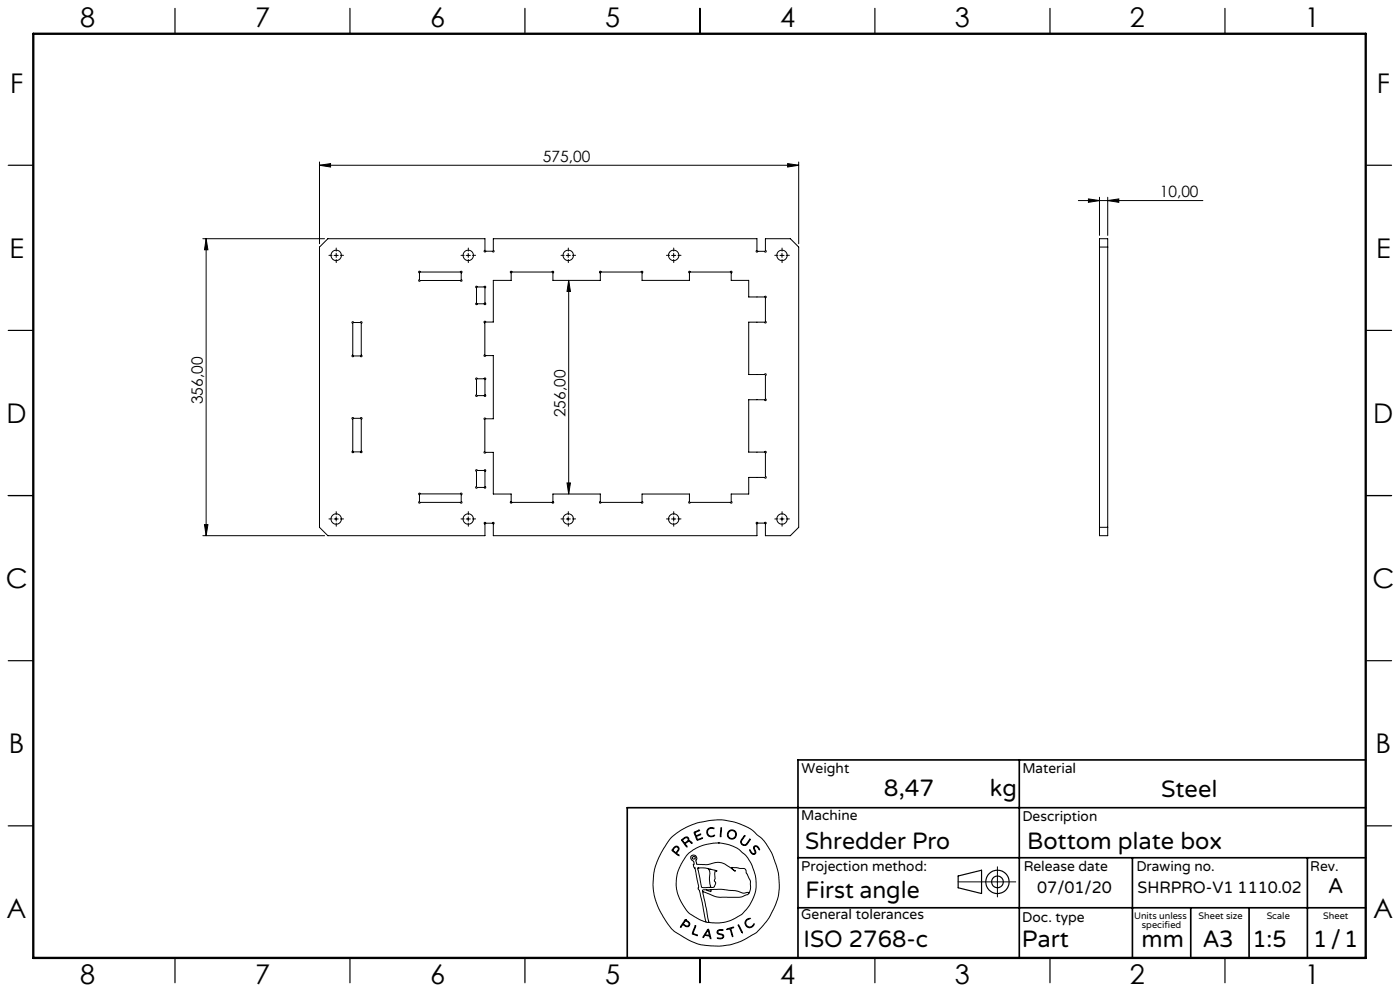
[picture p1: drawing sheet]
<svg xmlns="http://www.w3.org/2000/svg" width="420mm" height="297mm" viewBox="0 0 420 297" stroke-linecap="round" stroke-linejoin="round" font-family="sans-serif">
<g fill="none" stroke="#000" stroke-width=".3">
<path d="M95.8 49.5l3.4-.5v1.1zM95.8 48.5v24.6M95.8 49.5h143.8M236.3 49l3.3 .5-3.3 .6zM239.6 48.5v24.6M326.5 59.6l3.3 .5-3.3 .5zM329.8 59.1v11.5M332.3 59.1v11.5M60.9 71.5h36.5M61.8 71.5l.6 3.4h-1.1zM61.8 71.5v89M95.8 74l2.6-2.5h47.1v3.5a.25 .25 0 0 0-.3 .3 .25 .25 0 0 0 .3 .2 .25 .25 0 0 0 .2-.2h2a.26 .26 0 0 0 .3 .2 .26 .26 0 0 0 .2-.2 .26 .26 0 0 0-.2-.3v-3.5h79.1v3.6a.25 .25 0 0 0-.3 .2 .25 .25 0 0 0 .3 .3 .25 .25 0 0 0 .2-.3h2.1a.25 .25 0 0 0 .2 .3 .25 .25 0 0 0 .3-.3 .25 .25 0 0 0-.3-.2v-3.6h7.5l2.5 2.5v84l-2.5 2.5h-7.5v-3.5a.25 .25 0 0 0 .3-.2 .25 .25 0 0 0-.3-.3 .25 .25 0 0 0-.2 .3h-2.1a.25 .25 0 0 0-.2-.3 .25 .25 0 0 0-.3 .3 .25 .25 0 0 0 .3 .2v3.5h-79.1v-3.4a.26 .26 0 0 0 .2-.3 .26 .26 0 0 0-.2-.3 .26 .26 0 0 0-.3 .3h-2a.25 .25 0 0 0-.2-.2 .25 .25 0 0 0-.3 .2 .25 .25 0 0 0 .3 .3v3.4h-47.1l-2.6-2.5z"/>
<path d="M100.2 76.5h1.3M100.9 75.9v1.2M139.8 76.5h1.3M140.5 75.9v1.2M169.9 76.5h1.2M170.5 75.9v1.2M201.5 76.5h1.2M202.1 75.9v1.2M234 76.5h1.2M234.6 75.9v1.2M323.5 60.1h37.4M329.8 71.5h2.5v89h-2.5z"/>
<path d="M329.8 74h2.5M332.3 60.1l3.3-.5v1zM105.7 96.4l.4 .3h2a.25 .25 0 0 1 .3-.3 .25 .25 0 0 1 .2 .3 .25 .25 0 0 1-.2 .2v9.5a.25 .25 0 0 1 .2 .3 .25 .25 0 0 1-.2 .2 .25 .25 0 0 1-.3-.2h-2a.25 .25 0 0 1-.3 .2 .25 .25 0 0 1-.2-.2 .25 .25 0 0 1 .2-.3zM125.6 81.4l12.5 .1a.25 .25 0 0 1 .3-.2 .25 .25 0 0 1 .2 .2 .25 .25 0 0 1-.2 .3v2a.25 .25 0 0 1 .2 .3 .25 .25 0 0 1-.2 .2 .25 .25 0 0 1-.3-.2h-12a.25 .25 0 0 1-.3 .2 .25 .25 0 0 1-.2-.2 .25 .25 0 0 1 .2-.3v-2zM142.8 85.8l.4 .2h2a.25 .25 0 0 1 .3-.2 .25 .25 0 0 1 .2 .2 .25 .25 0 0 1-.2 .3v4.5a.26 .26 0 0 1 .3 .3 .26 .26 0 0 1-.3 .2 .26 .26 0 0 1-.3-.3h-2a.25 .25 0 0 1-.3 .3 .25 .25 0 0 1-.2-.2 .25 .25 0 0 1 .2-.3zM148 84h5.4v-2.2a.25 .25 0 0 1-.3-.3 .25 .25 0 0 1 .3-.2 .25 .25 0 0 1 .2 .2h12a.25 .25 0 0 1 .3-.2 .25 .25 0 0 1 .2 .2 .25 .25 0 0 1-.2 .3v2.2h14.2v-2.2a.25 .25 0 0 1-.3-.3 .25 .25 0 0 1 .3-.2 .25 .25 0 0 1 .2 .2h12.1a.25 .25 0 0 1 .2-.2 .25 .25 0 0 1 .3 .2 .25 .25 0 0 1-.3 .3v2.2h14.2v-2.2a.25 .25 0 0 1-.2-.3 .25 .25 0 0 1 .2-.2 .25 .25 0 0 1 .3 .2h12a.25 .25 0 0 1 .3-.2 .25 .25 0 0 1 .2 .2 .25 .25 0 0 1-.2 .3v2.2h5.2v5h4.8a.25 .25 0 0 1 .2-.2 .25 .25 0 0 1 .3 .2 .25 .25 0 0 1-.3 .2v7.1a.25 .25 0 0 1 .3 .3 .25 .25 0 0 1-.3 .2 .25 .25 0 0 1-.2-.2h-4.8v15.7h4.8a.26 .26 0 0 1 .3-.3 .26 .26 0 0 1 .2 .3 .26 .26 0 0 1-.3 .2v7.1a.25 .25 0 0 1 .3 .2 .25 .25 0 0 1-.3 .2 .25 .25 0 0 1-.2-.2h-4.8v15.7h4.8a.26 .26 0 0 1 .3-.2 .26 .26 0 0 1 .2 .2 .26 .26 0 0 1-.3 .3v7a.26 .26 0 0 1 .3 .2 .26 .26 0 0 1-.2 .3 .26 .26 0 0 1-.3-.2h-4.8v5h-5.2v2.2a.25 .25 0 0 1 .2 .3 .25 .25 0 0 1-.2 .2 .25 .25 0 0 1-.3-.2h-12a.25 .25 0 0 1-.3 .2 .25 .25 0 0 1-.2-.2 .25 .25 0 0 1 .2-.3v-2.2h-14.2v2.2a.25 .25 0 0 1 .3 .3 .25 .25 0 0 1-.3 .2 .25 .25 0 0 1-.2-.2h-12.1a.25 .25 0 0 1-.2 .2 .25 .25 0 0 1-.3-.2 .25 .25 0 0 1 .3-.3v-2.2h-14.2v2.2a.25 .25 0 0 1 .2 .3 .25 .25 0 0 1-.2 .2 .25 .25 0 0 1-.3-.2h-12a.25 .25 0 0 1-.2 .2 .25 .25 0 0 1-.3-.2 .25 .25 0 0 1 .3-.3v-2.2h-5.4v-12.5h-2.3a.25 .25 0 0 1-.3 .2 .25 .25 0 0 1-.2-.2 .25 .25 0 0 1 .3-.3v-9.5a.25 .25 0 0 1-.3-.3 .25 .25 0 0 1 .2-.2 .25 .25 0 0 1 .3 .2h2.3v-18.9h-2.3a.25 .25 0 0 1-.3 .2 .25 .25 0 0 1-.2-.2 .25 .25 0 0 1 .3-.3v-9.5a.25 .25 0 0 1-.3-.3 .25 .25 0 0 1 .2-.2 .25 .25 0 0 1 .3 .2h2.3zM170.6 84l.5 3.3h-1zM170.6 84v64.1M142.7 113.4l2.5 .1a.25 .25 0 0 1 .3-.2 .25 .25 0 0 1 .2 .2 .25 .25 0 0 1-.2 .3v4.5a.25 .25 0 0 1 .2 .3 .25 .25 0 0 1-.2 .2 .25 .25 0 0 1-.3-.2h-2a.25 .25 0 0 1-.3 .2 .25 .25 0 0 1-.2-.2 .25 .25 0 0 1 .2-.3v-4.5zM105.7 125.2l2.4 .2a.25 .25 0 0 1 .3-.2 .25 .25 0 0 1 .2 .2 .25 .25 0 0 1-.2 .3v9.5a.25 .25 0 0 1 .2 .2 .25 .25 0 0 1-.2 .3 .25 .25 0 0 1-.3-.3h-2a.25 .25 0 0 1-.3 .3 .25 .25 0 0 1-.2-.3 .25 .25 0 0 1 .2-.2v-9.5l-.2-.2zM61.3 157.2h1.1l-.6 3.3zM100.2 155.5h1.3"/>
<path d="M100.9 154.9v1.3M125.7 147.8l.4 .2h12a.25 .25 0 0 1 .3-.2 .25 .25 0 0 1 .2 .2 .25 .25 0 0 1-.2 .3v2a.25 .25 0 0 1 .2 .3 .25 .25 0 0 1-.2 .2 .25 .25 0 0 1-.3-.2h-12a.25 .25 0 0 1-.3 .2 .25 .25 0 0 1-.2-.2 .25 .25 0 0 1 .2-.3zM139.8 155.5h1.3M140.5 154.9v1.3M142.8 140.8l.4 .2h2a.25 .25 0 0 1 .3-.2 .25 .25 0 0 1 .2 .2 .25 .25 0 0 1-.2 .2v4.6a.26 .26 0 0 1 .3 .2 .26 .26 0 0 1-.3 .3 .26 .26 0 0 1-.3-.2h-2a.26 .26 0 0 1-.3 .2 .26 .26 0 0 1-.2-.3 .26 .26 0 0 1 .2-.2zM169.9 155.5h1.2M170.1 144.7h1l-.5 3.4zM170.5 154.9v1.3M201.5 155.5h1.2M202.1 154.9v1.3M234 155.5h1.2M234.6 154.9v1.3"/>
<path d="M329.8 158h2.5M60.9 160.5h36.5M201.3 251.1l2.8-2.2 4.5-2.1 4.8-1 3.2-.1 3.7 .7 3.3 1.2 2 1.1 2.8 2.4 1.5 1.8 1.8 3.2 1.8 5.3 .3 3.5-.2 3-.8 2.8-1.7 3.7-1.8 2.5a16.5 16.5 0 0 1-6.7 5l-3.3 1.2-2.9 .4h-3.4l-2.9-.4-3.7-1.5-3.8-2.3-1.1-.9-1.2-1.6-2.3-3.7-1.2-2.8-.6-2.2-.3-3.1 .3-3.5 .9-3.2 2-4zM202 254.1l.7-.5 .6 .1 .4 .6-.1 .6a.64 .64 0 0 0-.3 1.1l.4 .5-1.7-1.2a.52 .52 0 0 1-.4-.5 .52 .52 0 0 1 .4-.6zM202.4 254l.4-.2 .5 .1 .2 .5-.2 .4a.73 .73 0 0 1-.7 .6 .73 .73 0 0 1-.7-.7zM204.5 251.6l1.1-.7h.6l.4 .3 .1 .8 .6 .2 .3 .5-.8-.5-.6 .2a.61 .61 0 0 0-.6 .5 .61 .61 0 0 0 .5 .7l-.1 .3-1.5-2zM204.8 251.7l.8-.6h.6l.2 .6-.5 .6a.52 .52 0 0 1-.6 .3 .52 .52 0 0 1-.4-.5zM208.2 249.4l1.7-.6-1 .5a.57 .57 0 0 0-.2 .9 .57 .57 0 0 0 .9 0l.6-.2-.8 .5a.46 .46 0 0 0-.5 .4 .46 .46 0 0 0 .3 .5l.1 .2 1.5-.5-1.7 .7zM212.3 248.5l.8-.5 1 .2 .1 .2-.9-.2-.7 .3-.3 .5v.7l.1 .4 .6 .4 1.3-.2a.53 .53 0 0 1-.3 .5 .53 .53 0 0 1-.5 0l-.9-.2-.4-.4-.2-1zM215.5 252.6l2.7 .4 3 1.2 2.3 1.9 .9 1.2 1.3 2.2 1.1 3.8-.1 3.5-.8 2.5a11.7 11.7 0 0 1-8.9 7.2l-2.6 .1-1.7-.2M215.5 252.6l-4.1 .6-3.4 1.5-2.1 1.8-2.1 3.5-.5 1.4-.4 2 .1 3 .9 2.9 2 3.4a9.1 9.1 0 0 0 4 2.9l1.9 .8M215.5 252.6h.1"/>
<path d="M216.3 248.1h.2v.6l-.2 1.9-.2 .2zM223.3 250.5l.1-.1 .1 .2-1.1 1.6 .2 .7 .7 .3a3.3 3.3 0 0 0 1.7-1.7v.2l-1 1.5-.4 .2-.7-.1-.6-.5-.1-.6zM224.9 254.7l.7 .9 .5 .3 .4-.3-.4-1.4 .2-.6h.9l.7 1-.1 .1-.9-1-.5 .1-.1 .4 .5 1.4-.6 .5-.9-.5zM299.2 259.8v9M205.6 275.6l-1.4 2-.1 .2h.2a.69 .69 0 0 1 .6-.6 .69 .69 0 0 1 .8 .4l.9 .1 .3-.9-1.3-1.2M205.6 275.6h.1M205.6 275.9l-.3 .5M205.7 275.9l1 .9-.1 .6-.6 .1a.7 .7 0 0 1-.9-.9l.2-.2M205.7 275.9h.1M208.5 277.5l.2-.1v.2l-.5 1.4a.56 .56 0 0 0-.2 .7 .56 .56 0 0 0 .7 .3l.5 .4-1.6-.6zM209.3 260.2l2.3-.1 3.1 .8 .4 .3a.35 .35 0 0 0-.5-.2 .35 .35 0 0 0-.1 .5v1.8l-.2 .7 .4 .8-.4 1-.5 .2h-2.6a.85 .85 0 0 1-.8-.2 .85 .85 0 0 1-.1-.9zM209.4 260.1h.1"/>
<path d="M210.8 267.2l1.9 9.2M210.8 267.2l3.7 1.5 1.3 .2h6.3l2.1-.8 .4-.3M211.8 276.4h.9M211.9 266.7h-1.1v.5M212.1 260.2a2.12 2.12 0 0 1 .8 2.7v1.9l.3 .9-.3 .2M212.3 278.6l.1-.1a4.3 4.3 0 0 1 .9 2.6v.2h-.2a.74 .74 0 0 0-.8-.8l-.2-.1a.82 .82 0 0 0-1.1 .6l-.1-.3zM212.3 278.9l.4 .9a.4 .4 0 0 1-.1 .6 .4 .4 0 0 1-.6-.2l-.4-.1zM212.4 278.9h.1M212.7 276.4h.1M213 260.6h.1M213.3 266.6l3.2-.1 4.2 .4 2.3 .8 1.1-.2a.3 .3 0 0 1 .4-.1 .3 .3 0 0 1 .1 .4M213.3 266.6v.6l-1.4-.5"/>
<path d="M213.3 266.6l-1.4 .1M215.3 278.9l.6-.3 1 .1v.2h-1.4l-.2 .6 .3 .2 1.4 .5 .1 .5-.2 .4-.6 .3-1.1-.2h1.1l.6-.5-.3-.5-1.4-.5-.1-.4zM218 278.4l2.1-.5-.8 .4 .5 2.4-.8-2.3-.8 .2zM221.5 277.2l1.2 2.2v.2zM221.5 277.1h.1M224 275.6l.7-.4 .3 .1-.8 .4-.4 .6v.6l.5 .7 .9 .2 .9-.9a.41 .41 0 0 1 .1 .5 .41 .41 0 0 1-.4 .2l-1 .5-.9-.5-.4-1.1zM224.6 267.8l.5-1.4v-2.3l-1.7-3.8-3.9-.3 .3 .5 .8 .6h-.1l-3.1-2.2-1.7-.5-3.6 .7-3-.1-.3-.9 .3-.8-.3-.7-.6-.3-.7 .1-.3 .4v.4l1 1.1-.1 1.4 .4 .5 1.1 5.4-.2 .8 .4 .4 .3 1.1 1.7 8.5M287.4 264.3h17.3"/>
<circle cx="100.9" cy="76.5" r="1.56"/>
<circle cx="140.5" cy="76.5" r="1.56"/>
<circle cx="170.5" cy="76.5" r="1.57"/>
<circle cx="202.1" cy="76.5" r="1.56"/>
<circle cx="234.6" cy="76.5" r="1.56"/>
<circle cx="100.9" cy="155.5" r="1.56"/>
<circle cx="140.5" cy="155.5" r="1.56"/>
<circle cx="170.5" cy="155.6" r="1.57"/>
<circle cx="202.1" cy="155.5" r="1.56"/>
<circle cx="234.6" cy="155.5" r="1.56"/>
<circle cx="208.1" cy="257.1" r=".44"/>
<circle cx="219.5" cy="250.1" r="1.17"/>
<circle cx="219.6" cy="250.1" r="1.38"/>
</g>
<g fill="none" stroke="#000" stroke-width=".35">
<path d="M52.5 2.5v7.5M105 2.5v7.5M157.5 2.5v7.5M210 2.5v7.5M262.5 2.5v7.5M315 2.5v7.5M367.5 2.5v7.5M2.5 49.5h7.5M410 49.5h7.5M2.5 99h7.5M410 99h7.5M2.5 148.5h7.5"/>
<path d="M410 148.5h7.5M2.5 198h7.5M410 198h7.5M2.5 247.5h7.5M410 247.5h7.5M287.4 262.5l7.1-1.7v7l-7.1-1.7zM52.5 287v7.5M105 287v7.5M157.5 287v7.5M210 287v7.5M262.5 287v7.5M315 287v7.5"/>
<path d="M367.5 287v7.5"/>
<circle cx="299.2" cy="264.3" r="3.5"/>
<circle cx="299.2" cy="264.3" r="1.75"/>
</g>
<g fill="none" stroke="#000" stroke-width=".3" stroke-dasharray="15.2 1.3 1.3 1.3">
<path d="M99.6 76.5h-.9M100.9 75.3v-1M100.9 77.8v.9M102.1 76.5h1M139.2 76.5h-.9M140.5 75.3v-1M140.5 77.8v.9M141.7 76.5h1M169.2 76.5h-.9M170.5 75.3v-1M170.5 77.8v.9M171.7 76.5h1"/>
<path d="M200.9 76.5h-1M202.1 75.3v-1M202.1 77.8v.9M203.4 76.5h.9M233.4 76.5h-1M234.6 75.3v-1M234.6 77.8v.9M235.9 76.5h.9M99.6 155.5h-.9M100.9 154.3v-1M100.9 156.8v.9M102.1 155.5h1"/>
<path d="M139.2 155.5h-.9M140.5 154.3v-1M140.5 156.8v.9M141.7 155.5h1M169.2 155.5h-.9M170.5 154.3v-1M170.5 156.8v.9M171.7 155.5h1M200.9 155.5h-1M202.1 154.3v-1M202.1 156.8v.9M203.4 155.5h.9"/>
<path d="M233.4 155.5h-1M234.6 154.3v-1M234.6 156.8v.9M235.9 155.5h.9"/>
</g>
<path d="M305.8 227.7v59.2M409.7 227.7h-170.3v59.2M239.4 257.1h170.3M339.7 257.1v29.9M392.2 257.1v29.8M409.7 242.1h-221.5v45M239.4 272.1h170.3M357.2 272.1v14.8M374.7 272.1v14.8" fill="none" stroke="#000" stroke-width=".5"/>
<path d="M10 10.1h399.7v277h-399.7z" fill="none" stroke="#000" stroke-width=".7"/>
<g fill="#000">
<path d="M95.8 49.5l3.4-.5v1.1zM236.3 49l3.3 .5-3.3 .6zM326.5 59.6l3.3 .5-3.3 .5zM332.3 60.1l3.3-.5v1z"/>
<path d="M61.8 71.5l.6 3.4h-1.1zM61.3 157.2h1.1l-.6 3.3zM170.6 84l.5 3.3h-1zM170.1 144.7h1l-.5 3.4z"/>
</g>
<g font-size="8.1">
<text x="24" y="8">8</text>
<text x="76.5" y="8">7</text>
<text x="129" y="8">6</text>
<text x="181.5" y="8">5</text>
<text x="234" y="8">4</text>
<text x="286.5" y="8">3</text>
<text x="339" y="8">2</text>
<text x="391.5" y="8">1</text>
<text x="3" y="27.7">F</text>
<text x="413" y="27.7">F</text>
<text x="2.8" y="77.2">E</text>
<text x="412.8" y="77.2">E</text>
<text x="2" y="126.7">D</text>
<text x="412" y="126.7">D</text>
<text x="1.7" y="176.2">C</text>
<text x="411.7" y="176.2">C</text>
<text x="2.7" y="225.7">B</text>
<text x="412.7" y="225.7">B</text>
<text x="2" y="275.2">A</text>
<text x="412" y="275.2">A</text>
<text x="24" y="295">8</text>
<text x="76.5" y="295">7</text>
<text x="129" y="295">6</text>
<text x="181.5" y="295">5</text>
<text x="234" y="295">4</text>
<text x="286.5" y="295">3</text>
<text x="339" y="295">2</text>
<text x="391.5" y="295">1</text>
</g>
<g font-size="7.1">
<text x="265.2" y="238.5">8,47</text>
<text x="297" y="238.5">kg</text>
<text x="348.3" y="239">Steel</text>
<text x="241.5" y="254.4">Shredder Pro</text>
<text x="308.1" y="254.4">Bottom plate box</text>
<text x="241.6" y="269.2">First angle</text>
<text x="241.1" y="283.7">ISO 2768-c</text>
<text x="306.6" y="283.9">Part</text>
<text x="342.5" y="283.9">mm</text>
<text x="360.9" y="283.8">A3</text>
<text x="375.7" y="283.9">1:5</text>
<text x="393.9" y="283.9">1/1</text>
</g>
<text font-size="6.3" x="398.5" y="267.7">A</text>
<g font-size="4.9">
<text x="311.2" y="267.6">07/01/20</text>
<text x="341.2" y="267.6">SHRPRO-V1 1110.02</text>
</g>
<g font-size="4.7">
<text x="162.9" y="48.5">575,00</text>
<text x="347.9" y="59.1">10,00</text>
<text x="60.9" y="121.1" transform="rotate(-90 60.9 121.1)">356,00</text>
<text x="169.6" y="125.1" transform="rotate(-90 169.6 125.1)">256,00</text>
</g>
<g font-size="4.2">
<text x="240.5" y="231.7">Weight</text>
<text x="306.7" y="231.7">Material</text>
<text x="240.4" y="245.9">Machine</text>
<text x="306.7" y="246.1">Description</text>
<text x="240.4" y="261.1">Projection method:</text>
<text x="307.1" y="261">Release date</text>
<text x="340.9" y="261">Drawing no.</text>
<text x="393.1" y="261">Rev.</text>
<text x="240.4" y="275.6">General tolerances</text>
<text x="306.7" y="276.2">Doc. type</text>
</g>
<g font-size="2.8">
<text x="340.2" y="275.3">Units unless</text>
<text x="359.6" y="275.3">Sheet size</text>
<text x="380" y="275.3">Scale</text>
<text x="396.9" y="275.3">Sheet</text>
<text x="342.6" y="278.2">specified</text>
</g>
</svg>
